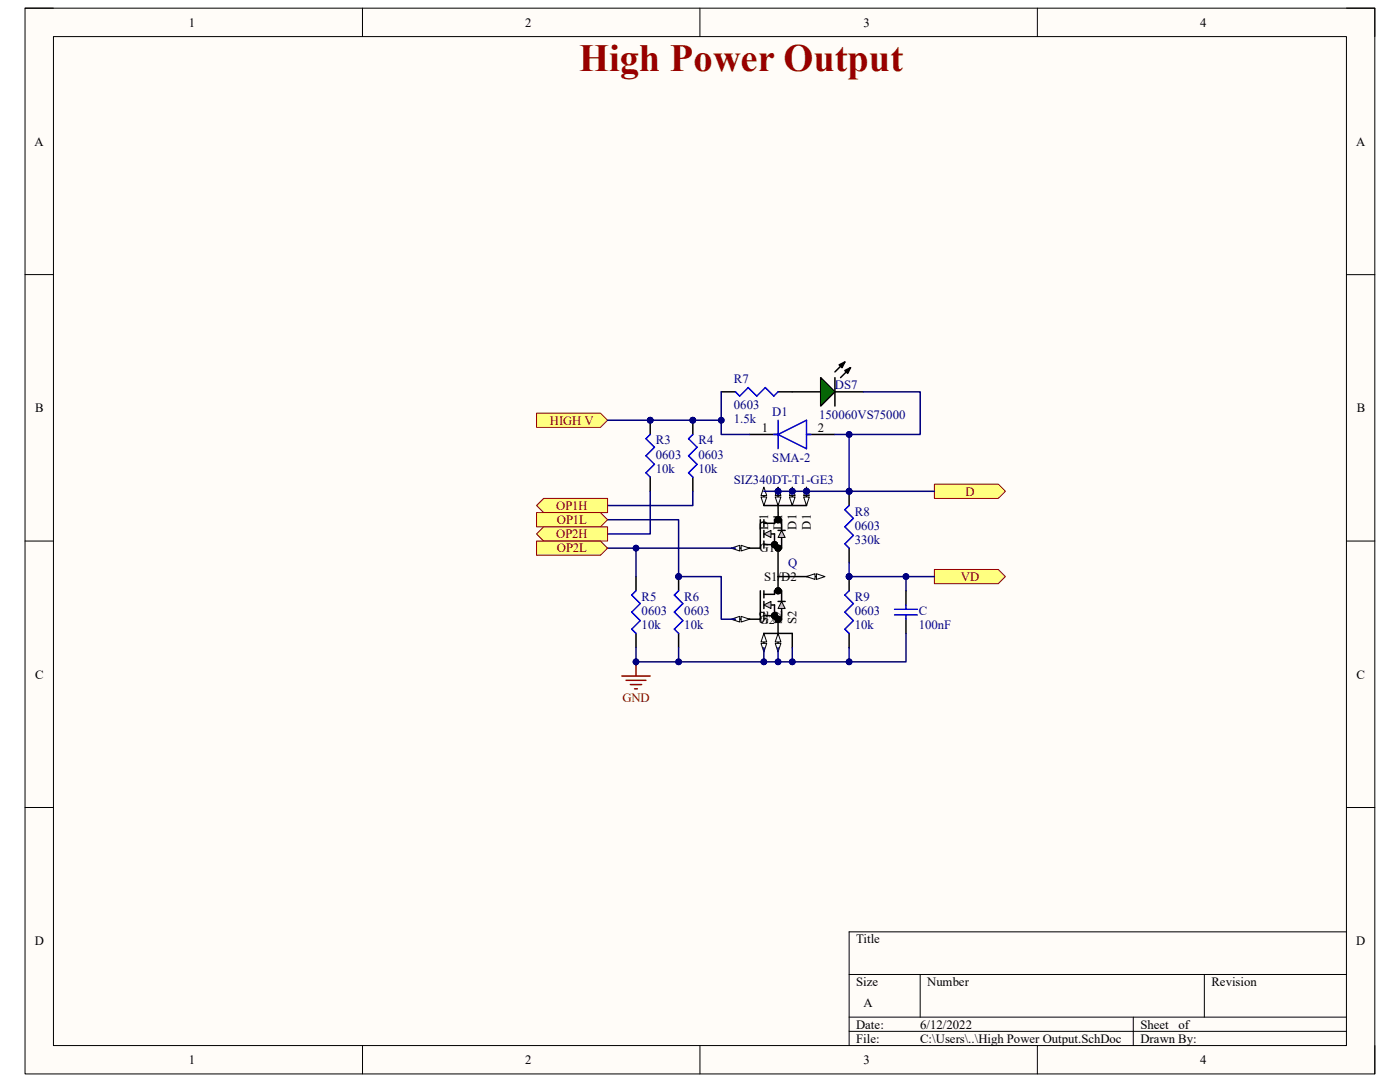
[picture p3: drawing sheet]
<svg xmlns="http://www.w3.org/2000/svg" width="279mm" height="216mm" viewBox="0 0 279 216" stroke-linecap="round" stroke-linejoin="round" font-family="sans-serif">
<path d="M5 1.6h269.4v212.7h-269.4z" fill-rule="evenodd" fill="#fffcf8"/>
<path d="M5 1.6h269.4v212.7h-269.4z" fill="none" stroke="#000" stroke-width=".2"/>
<path d="M10.7 7.3h258v201.3h-258z" fill-rule="evenodd" fill="#fffcf8"/>
<g fill="none" stroke="#000" stroke-width=".2">
<path d="M5 1.6h5.7M10.7 7.3h258v201.3h-258zM72.3 1.6v5.7M139.7 1.6v5.7M207 1.6v5.7M268.7 1.6h5.7v5.7M5 54.8h5.7M268.7 54.8h5.7M5 108h5.7M268.7 108h5.7M5 161.1h5.7M268.7 161.1h5.7"/>
<path d="M169.5 194.4h99.2M183.6 194.4v8.6M240.3 194.4v8.6M268.7 185.9h-99.2v22.7M72.3 208.6v5.7M139.7 208.6v5.7M169.5 203h99.2M169.5 205.8h99.2M207 208.6v5.7M226.2 203v5.6M274.4 208.6v5.7"/>
</g>
<circle cx="158.1" cy="98" r=".57" fill="#000080"/>
<circle cx="158.1" cy="98" r=".57" fill="none" stroke="#000080" stroke-width=".2"/>
<circle cx="155.3" cy="98" r=".57" fill="#000080"/>
<circle cx="155.3" cy="98" r=".57" fill="none" stroke="#000080" stroke-width=".2"/>
<circle cx="161" cy="98" r=".57" fill="#000080"/>
<circle cx="161" cy="98" r=".57" fill="none" stroke="#000080" stroke-width=".2"/>
<path d="M161 115.1h2.8" fill="none" stroke="#000" stroke-width=".3"/>
<path d="M161 115.1l1.7-.6v1.1z" fill="#f8fcff"/>
<path d="M161 115.1l1.7-.6v1.1z" fill="none" stroke="#000" stroke-width=".2"/>
<path d="M162.9 114.5l1.7 .6-1.7 .5z" fill="#f8fcff"/>
<path d="M162.9 114.5l1.7 .6-1.7 .5z" fill="none" stroke="#000" stroke-width=".2"/>
<path d="M155.3 126.4v2.8" fill="none" stroke="#000" stroke-width=".3"/>
<path d="M155.3 126.4l.6 1.7h-1.2z" fill="#f8fcff"/>
<path d="M155.3 126.4l.6 1.7h-1.2z" fill="none" stroke="#000" stroke-width=".2"/>
<path d="M154.7 128.4h1.2l-.6 1.7z" fill="#f8fcff"/>
<path d="M154.7 128.4h1.2l-.6 1.7z" fill="none" stroke="#000" stroke-width=".2"/>
<path d="M158.1 98v2.9" fill="none" stroke="#000" stroke-width=".3"/>
<path d="M157.5 99.2h1.2l-.6 1.7z" fill="#f8fcff"/>
<path d="M157.5 99.2h1.2l-.6 1.7z" fill="none" stroke="#000" stroke-width=".2"/>
<path d="M158.1 97.2l.6 1.7h-1.2z" fill="#f8fcff"/>
<path d="M158.1 97.2l.6 1.7h-1.2z" fill="none" stroke="#000" stroke-width=".2"/>
<circle cx="158.1" cy="98" r=".57" fill="#000080"/>
<circle cx="158.1" cy="98" r=".57" fill="none" stroke="#000080" stroke-width=".2"/>
<path d="M146.8 123.6h2.8" fill="none" stroke="#000" stroke-width=".3"/>
<path d="M147.9 123l1.7 .6-1.7 .5z" fill="#f8fcff"/>
<path d="M147.9 123l1.7 .6-1.7 .5z" fill="none" stroke="#000" stroke-width=".2"/>
<path d="M145.9 123.6l1.7-.6v1.1z" fill="#f8fcff"/>
<path d="M145.9 123.6l1.7-.6v1.1z" fill="none" stroke="#000" stroke-width=".2"/>
<path d="M146.8 109.4h2.8" fill="none" stroke="#000" stroke-width=".3"/>
<path d="M147.9 108.8l1.7 .6-1.7 .5z" fill="#f8fcff"/>
<path d="M147.9 108.8l1.7 .6-1.7 .5z" fill="none" stroke="#000" stroke-width=".2"/>
<path d="M145.9 109.4l1.7-.6v1.1z" fill="#f8fcff"/>
<path d="M145.9 109.4l1.7-.6v1.1z" fill="none" stroke="#000" stroke-width=".2"/>
<path d="M155.3 98v2.9" fill="none" stroke="#000" stroke-width=".3"/>
<path d="M154.7 99.2h1.2l-.6 1.7z" fill="#f8fcff"/>
<path d="M154.7 99.2h1.2l-.6 1.7z" fill="none" stroke="#000" stroke-width=".2"/>
<path d="M155.3 97.2l.6 1.7h-1.2z" fill="#f8fcff"/>
<path d="M155.3 97.2l.6 1.7h-1.2z" fill="none" stroke="#000" stroke-width=".2"/>
<circle cx="155.3" cy="98" r=".57" fill="#000080"/>
<circle cx="155.3" cy="98" r=".57" fill="none" stroke="#000080" stroke-width=".2"/>
<path d="M152.4 98v2.9" fill="none" stroke="#000" stroke-width=".3"/>
<path d="M151.9 99.2h1.1l-.6 1.7z" fill="#f8fcff"/>
<path d="M151.9 99.2h1.1l-.6 1.7z" fill="none" stroke="#000" stroke-width=".2"/>
<path d="M152.4 97.2l.6 1.7h-1.1z" fill="#f8fcff"/>
<path d="M152.4 97.2l.6 1.7h-1.1z" fill="none" stroke="#000" stroke-width=".2"/>
<path d="M152.4 126.4v2.8M158.1 126.4v2.8" fill="none" stroke="#000" stroke-width=".3"/>
<path d="M152.4 126.4l.6 1.7h-1.1z" fill="#f8fcff"/>
<path d="M152.4 126.4l.6 1.7h-1.1z" fill="none" stroke="#000" stroke-width=".2"/>
<path d="M151.9 128.4h1.1l-.6 1.7z" fill="#f8fcff"/>
<path d="M151.9 128.4h1.1l-.6 1.7z" fill="none" stroke="#000" stroke-width=".2"/>
<path d="M161 98v2.9" fill="none" stroke="#000" stroke-width=".3"/>
<path d="M160.4 99.2h1.1l-.5 1.7z" fill="#f8fcff"/>
<path d="M160.4 99.2h1.1l-.5 1.7z" fill="none" stroke="#000" stroke-width=".2"/>
<path d="M161 97.2l.5 1.7h-1.1z" fill="#f8fcff"/>
<path d="M161 97.2l.5 1.7h-1.1z" fill="none" stroke="#000" stroke-width=".2"/>
<circle cx="161" cy="98" r=".57" fill="#000080"/>
<circle cx="161" cy="98" r=".57" fill="none" stroke="#000080" stroke-width=".2"/>
<g fill="none" stroke="#000" stroke-width=".3">
<path d="M151.7 117.9v5.7h-2.1M151.7 103.7v5.7h-2.1M152.4 103.7v1.4M152.4 105.8v1.5M152.4 108v1.4M152.4 117.9v1.4M152.4 104.4h2.2v-.7h1.4v2.1M152.4 118.6h2.2v-.7h1.4v2.1M152.4 108.7h2.2M152.4 100.9h8.6M153.9 106.5h.7v2.9h1.4v-2.1M155.3 109.4v8.5"/>
<path d="M155.3 105.8h1.4M155.3 100.9v2.8M155.3 115.1h5.7M152.4 120v1.4M152.4 122.1v1.5M152.4 122.8h2.2M152.4 126.4h5.7M153.9 120.7h.7v2.9h1.4v-2.2M155.3 120h1.4M155.3 123.6v2.8"/>
</g>
<path d="M154.5 108.7h.1M154.6 108.7h.1M155.3 117.9h.1M155.3 103.7h.1M155.3 109.4h.1M154.5 122.8h.1M154.6 122.8h.1M155.3 123.6h.1" fill="none" stroke="#000" stroke-width="1.4"/>
<path d="M152.4 120.7l1.5-.7v1.4z" fill="#c0c0c0"/>
<path d="M152.4 120.7l1.5-.7v1.4z" fill="none" stroke="#000" stroke-width=".2"/>
<path d="M156 120l.7 1.4h-1.4z" fill="#c0c0c0"/>
<path d="M156 120l.7 1.4h-1.4z" fill="none" stroke="#000" stroke-width=".2"/>
<path d="M152.4 106.5l1.5-.7v1.5z" fill="#c0c0c0"/>
<path d="M152.4 106.5l1.5-.7v1.5z" fill="none" stroke="#000" stroke-width=".2"/>
<path d="M156 105.8l.7 1.5h-1.4z" fill="#c0c0c0"/>
<path d="M156 105.8l.7 1.5h-1.4z" fill="none" stroke="#000" stroke-width=".2"/>
<circle cx="169.5" cy="98" r=".57" fill="#000080"/>
<circle cx="169.5" cy="98" r=".57" fill="none" stroke="#000080" stroke-width=".2"/>
<path d="M169.5 98v2.9M169.5 109.4v2.8" fill="none" stroke="#000" stroke-width=".3"/>
<circle cx="169.5" cy="98" r=".57" fill="#000080"/>
<circle cx="169.5" cy="98" r=".57" fill="none" stroke="#000080" stroke-width=".2"/>
<path d="M169.5 100.9l-.9 .8 1.7 1.7-1.7 1.7 1.7 1.7-1.7 1.7 .9 .9" fill="none" stroke="#00f" stroke-width=".3"/>
<circle cx="169.5" cy="115" r=".57" fill="#000080"/>
<circle cx="169.5" cy="115" r=".57" fill="none" stroke="#000080" stroke-width=".2"/>
<path d="M169.5 115.1v2.8M169.5 126.4v2.8" fill="none" stroke="#000" stroke-width=".3"/>
<circle cx="169.5" cy="115" r=".57" fill="#000080"/>
<circle cx="169.5" cy="115" r=".57" fill="none" stroke="#000080" stroke-width=".2"/>
<path d="M169.5 117.9l-.9 .8 1.7 1.7-1.7 1.7 1.7 1.7-1.7 1.7 .9 .9M178.5 121.6h4.6M178.5 122.7h4.6M180.8 120.7v.9M180.8 122.7v.9" fill="none" stroke="#00f" stroke-width=".3"/>
<path d="M180.8 117.9v2.8M180.8 123.6v2.8" fill="none" stroke="#000" stroke-width=".3"/>
<path d="M124.1 134.9h5.7M124.9 135.7h4M125.8 136.6h2.3M126.6 137.5h.6M126.9 132.1v2.8" fill="none" stroke="#800000" stroke-width=".3"/>
<circle cx="126.9" cy="132.1" r=".57" fill="#000080"/>
<circle cx="126.9" cy="132.1" r=".57" fill="none" stroke="#000080" stroke-width=".2"/>
<path d="M126.9 115.1v2.8M126.9 126.4v2.8" fill="none" stroke="#000" stroke-width=".3"/>
<path d="M126.9 117.9l-.8 .8 1.7 1.7-1.7 1.7 1.7 1.7-1.7 1.7 .8 .9" fill="none" stroke="#00f" stroke-width=".3"/>
<circle cx="135.4" cy="115" r=".57" fill="#000080"/>
<circle cx="135.4" cy="115" r=".57" fill="none" stroke="#000080" stroke-width=".2"/>
<path d="M135.4 115.1v2.8M135.4 126.4v2.8" fill="none" stroke="#000" stroke-width=".3"/>
<circle cx="135.4" cy="115" r=".57" fill="#000080"/>
<circle cx="135.4" cy="115" r=".57" fill="none" stroke="#000080" stroke-width=".2"/>
<path d="M135.4 117.9l-.8 .8 1.7 1.7-1.7 1.7 1.7 1.7-1.7 1.7 .8 .9" fill="none" stroke="#00f" stroke-width=".3"/>
<circle cx="129.8" cy="83.9" r=".57" fill="#000080"/>
<circle cx="129.8" cy="83.9" r=".57" fill="none" stroke="#000080" stroke-width=".2"/>
<path d="M129.8 83.9v2.8M129.8 95.2v2.8" fill="none" stroke="#000" stroke-width=".3"/>
<circle cx="129.8" cy="83.9" r=".57" fill="#000080"/>
<circle cx="129.8" cy="83.9" r=".57" fill="none" stroke="#000080" stroke-width=".2"/>
<path d="M129.8 86.7l-.9 .8 1.7 1.7-1.7 1.7 1.7 1.7-1.7 1.8 .9 .8" fill="none" stroke="#00f" stroke-width=".3"/>
<circle cx="138.3" cy="83.9" r=".57" fill="#000080"/>
<circle cx="138.3" cy="83.9" r=".57" fill="none" stroke="#000080" stroke-width=".2"/>
<path d="M138.3 83.9v2.8M138.3 95.2v2.8" fill="none" stroke="#000" stroke-width=".3"/>
<circle cx="138.3" cy="83.9" r=".57" fill="#000080"/>
<circle cx="138.3" cy="83.9" r=".57" fill="none" stroke="#000080" stroke-width=".2"/>
<path d="M138.3 86.7l-.9 .8 1.7 1.7-1.7 1.7 1.7 1.7-1.7 1.8 .9 .8M154.4 86.7h.9M155.3 86.7l5.7-2.8v5.6zM155.3 83.9v5.6M161 86.7h.8" fill="none" stroke="#00f" stroke-width=".3"/>
<path d="M158.1 78.2h5.7M166.6 78.2h5.7M149.6 86.7h5.7M161 86.7h5.6" fill="none" stroke="#000" stroke-width=".3"/>
<path d="M163.8 75.4l2.8 2.8-2.8 2.8z" fill="#00bf00"/>
<path d="M143.9 78.2h2.9M155.3 78.2h2.8M163.8 75.4l2.8 2.8-2.8 2.8zM166.6 75.4v5.6M167.5 72.8l1.1-.6-.6 1.2zM168.6 73.9l1.1-.5-.5 1.1zM168.6 72.2l-2 2M169.7 73.4l-1.9 2" fill="none" stroke="#000" stroke-width=".3"/>
<path d="M167.5 72.8l1.1-.6-.6 1.2zM168.6 73.9l1.1-.5-.5 1.1z" fill="#000"/>
<path d="M146.8 78.2l.8 .8 1.7-1.7 1.7 1.7 1.7-1.7 1.7 1.7 .9-.8" fill="none" stroke="#00f" stroke-width=".3"/>
<path d="M107.1 82.4h12.7l1.5 1.5-1.5 1.4h-12.7z" fill-rule="evenodd" fill="#ffff80"/>
<path d="M107.1 82.4h12.7l1.5 1.5-1.5 1.4h-12.7z" fill="none" stroke="#800000" stroke-width=".2"/>
<path d="M186.5 113.6h12.7l1.4 1.5-1.4 1.4h-12.7z" fill-rule="evenodd" fill="#ffff80"/>
<path d="M186.5 113.6h12.7l1.4 1.5-1.4 1.4h-12.7z" fill="none" stroke="#800000" stroke-width=".2"/>
<path d="M186.5 96.6h12.7l1.4 1.4-1.4 1.5h-12.7z" fill-rule="evenodd" fill="#ffff80"/>
<path d="M186.5 96.6h12.7l1.4 1.4-1.4 1.5h-12.7z" fill="none" stroke="#800000" stroke-width=".2"/>
<path d="M169.5 112.2v2.9" fill="none" stroke="#000080" stroke-width=".3"/>
<circle cx="169.5" cy="115" r=".57" fill="#000080"/>
<circle cx="169.5" cy="115" r=".57" fill="none" stroke="#000080" stroke-width=".2"/>
<path d="M152.4 98h2.9" fill="none" stroke="#000080" stroke-width=".3"/>
<circle cx="155.3" cy="98" r=".57" fill="#000080"/>
<circle cx="155.3" cy="98" r=".57" fill="none" stroke="#000080" stroke-width=".2"/>
<path d="M155.3 98h5.7" fill="none" stroke="#000080" stroke-width=".3"/>
<circle cx="155.3" cy="98" r=".57" fill="#000080"/>
<circle cx="155.3" cy="98" r=".57" fill="none" stroke="#000080" stroke-width=".2"/>
<circle cx="158.1" cy="98" r=".57" fill="#000080"/>
<circle cx="158.1" cy="98" r=".57" fill="none" stroke="#000080" stroke-width=".2"/>
<circle cx="161" cy="98" r=".57" fill="#000080"/>
<circle cx="161" cy="98" r=".57" fill="none" stroke="#000080" stroke-width=".2"/>
<path d="M166.6 86.7h2.9v11.3" fill="none" stroke="#000080" stroke-width=".3"/>
<circle cx="169.5" cy="98" r=".57" fill="#000080"/>
<circle cx="169.5" cy="98" r=".57" fill="none" stroke="#000080" stroke-width=".2"/>
<circle cx="169.5" cy="86.7" r=".57" fill="#000080"/>
<circle cx="169.5" cy="86.7" r=".57" fill="none" stroke="#000080" stroke-width=".2"/>
<path d="M180.8 115.1v2.8" fill="none" stroke="#000080" stroke-width=".3"/>
<circle cx="180.8" cy="115" r=".57" fill="#000080"/>
<circle cx="180.8" cy="115" r=".57" fill="none" stroke="#000080" stroke-width=".2"/>
<path d="M121.3 83.9h22.6v2.8h5.7" fill="none" stroke="#000080" stroke-width=".3"/>
<circle cx="129.8" cy="83.9" r=".57" fill="#000080"/>
<circle cx="129.8" cy="83.9" r=".57" fill="none" stroke="#000080" stroke-width=".2"/>
<circle cx="138.3" cy="83.9" r=".57" fill="#000080"/>
<circle cx="138.3" cy="83.9" r=".57" fill="none" stroke="#000080" stroke-width=".2"/>
<circle cx="143.9" cy="83.9" r=".57" fill="#000080"/>
<circle cx="143.9" cy="83.9" r=".57" fill="none" stroke="#000080" stroke-width=".2"/>
<path d="M143.9 78.2v5.7" fill="none" stroke="#000080" stroke-width=".3"/>
<circle cx="143.9" cy="83.9" r=".57" fill="#000080"/>
<circle cx="143.9" cy="83.9" r=".57" fill="none" stroke="#000080" stroke-width=".2"/>
<path d="M172.3 78.2h11.3v8.5h-14.1" fill="none" stroke="#000080" stroke-width=".3"/>
<circle cx="169.5" cy="86.7" r=".57" fill="#000080"/>
<circle cx="169.5" cy="86.7" r=".57" fill="none" stroke="#000080" stroke-width=".2"/>
<path d="M161 98h25.5" fill="none" stroke="#000080" stroke-width=".3"/>
<circle cx="169.5" cy="98" r=".57" fill="#000080"/>
<circle cx="169.5" cy="98" r=".57" fill="none" stroke="#000080" stroke-width=".2"/>
<circle cx="161" cy="98" r=".57" fill="#000080"/>
<circle cx="161" cy="98" r=".57" fill="none" stroke="#000080" stroke-width=".2"/>
<path d="M169.5 115.1h17" fill="none" stroke="#000080" stroke-width=".3"/>
<circle cx="169.5" cy="115" r=".57" fill="#000080"/>
<circle cx="169.5" cy="115" r=".57" fill="none" stroke="#000080" stroke-width=".2"/>
<circle cx="180.8" cy="115" r=".57" fill="#000080"/>
<circle cx="180.8" cy="115" r=".57" fill="none" stroke="#000080" stroke-width=".2"/>
<path d="M135.4 129.2v2.9" fill="none" stroke="#000080" stroke-width=".3"/>
<circle cx="135.4" cy="132.1" r=".57" fill="#000080"/>
<circle cx="135.4" cy="132.1" r=".57" fill="none" stroke="#000080" stroke-width=".2"/>
<path d="M152.4 129.2v2.9" fill="none" stroke="#000080" stroke-width=".3"/>
<circle cx="152.4" cy="132.1" r=".57" fill="#000080"/>
<circle cx="152.4" cy="132.1" r=".57" fill="none" stroke="#000080" stroke-width=".2"/>
<path d="M155.3 129.2v2.9" fill="none" stroke="#000080" stroke-width=".3"/>
<circle cx="155.3" cy="132.1" r=".57" fill="#000080"/>
<circle cx="155.3" cy="132.1" r=".57" fill="none" stroke="#000080" stroke-width=".2"/>
<path d="M158.1 129.2v2.9" fill="none" stroke="#000080" stroke-width=".3"/>
<circle cx="158.1" cy="132.1" r=".57" fill="#000080"/>
<circle cx="158.1" cy="132.1" r=".57" fill="none" stroke="#000080" stroke-width=".2"/>
<path d="M169.5 129.2v2.9" fill="none" stroke="#000080" stroke-width=".3"/>
<circle cx="169.5" cy="132.1" r=".57" fill="#000080"/>
<circle cx="169.5" cy="132.1" r=".57" fill="none" stroke="#000080" stroke-width=".2"/>
<path d="M138.3 98v2.9h-17M121.3 103.7h14.1v11.4h8.5v8.5h2.9" fill="none" stroke="#000080" stroke-width=".3"/>
<circle cx="135.4" cy="115" r=".57" fill="#000080"/>
<circle cx="135.4" cy="115" r=".57" fill="none" stroke="#000080" stroke-width=".2"/>
<path d="M129.8 98v8.5h-8.5M146.8 109.4h-19.9v5.7" fill="none" stroke="#000080" stroke-width=".3"/>
<circle cx="126.9" cy="109.4" r=".57" fill="#000080"/>
<circle cx="126.9" cy="109.4" r=".57" fill="none" stroke="#000080" stroke-width=".2"/>
<path d="M121.3 109.4h5.6" fill="none" stroke="#000080" stroke-width=".3"/>
<circle cx="126.9" cy="109.4" r=".57" fill="#000080"/>
<circle cx="126.9" cy="109.4" r=".57" fill="none" stroke="#000080" stroke-width=".2"/>
<path d="M107.1 100.9l1.4-1.4h12.8v2.8h-12.8z" fill-rule="evenodd" fill="#ffff80"/>
<path d="M107.1 100.9l1.4-1.4h12.8v2.8h-12.8z" fill="none" stroke="#800000" stroke-width=".2"/>
<path d="M107.1 102.3h12.7l1.5 1.4-1.5 1.4h-12.7z" fill-rule="evenodd" fill="#ffff80"/>
<path d="M107.1 102.3h12.7l1.5 1.4-1.5 1.4h-12.7z" fill="none" stroke="#800000" stroke-width=".2"/>
<path d="M107.1 106.5l1.4-1.4h12.8v2.9h-12.8z" fill-rule="evenodd" fill="#ffff80"/>
<path d="M107.1 106.5l1.4-1.4h12.8v2.9h-12.8z" fill="none" stroke="#800000" stroke-width=".2"/>
<path d="M107.1 108h12.7l1.5 1.4-1.5 1.4h-12.7z" fill-rule="evenodd" fill="#ffff80"/>
<path d="M107.1 108h12.7l1.5 1.4-1.5 1.4h-12.7z" fill="none" stroke="#800000" stroke-width=".2"/>
<path d="M180.8 126.4v5.7h-53.9v-2.9" fill="none" stroke="#000080" stroke-width=".3"/>
<circle cx="169.5" cy="132.1" r=".57" fill="#000080"/>
<circle cx="169.5" cy="132.1" r=".57" fill="none" stroke="#000080" stroke-width=".2"/>
<circle cx="158.1" cy="132.1" r=".57" fill="#000080"/>
<circle cx="158.1" cy="132.1" r=".57" fill="none" stroke="#000080" stroke-width=".2"/>
<circle cx="155.3" cy="132.1" r=".57" fill="#000080"/>
<circle cx="155.3" cy="132.1" r=".57" fill="none" stroke="#000080" stroke-width=".2"/>
<circle cx="152.4" cy="132.1" r=".57" fill="#000080"/>
<circle cx="152.4" cy="132.1" r=".57" fill="none" stroke="#000080" stroke-width=".2"/>
<circle cx="135.4" cy="132.1" r=".57" fill="#000080"/>
<circle cx="135.4" cy="132.1" r=".57" fill="none" stroke="#000080" stroke-width=".2"/>
<circle cx="126.9" cy="132.1" r=".57" fill="#000080"/>
<circle cx="126.9" cy="132.1" r=".57" fill="none" stroke="#000080" stroke-width=".2"/>
<text font-size="7.7" fill="#980000" x="115.6" y="14.1">High Power Output</text>
<g font-size="2.5">
<text x="37.7" y="5.3">1</text>
<text x="104.8" y="5.3">2</text>
<text x="172.3" y="5.3">3</text>
<text x="239.5" y="5.3">4</text>
<text x="6.9" y="29.1">A</text>
<text x="270.6" y="29.1">A</text>
<text x="7" y="82.3">B</text>
<text x="270.8" y="82.3">B</text>
<text x="152.1" y="86.1">1</text>
<text x="163.2" y="86.1">2</text>
<text x="153.3" y="105.7" transform="rotate(-90 153.3 105.7)">D1</text>
<text x="156.1" y="105.7" transform="rotate(-90 156.1 105.7)">D1</text>
<text x="159" y="105.7" transform="rotate(-90 159 105.7)">D1</text>
<text x="161.8" y="105.7" transform="rotate(-90 161.8 105.7)">D1</text>
<text x="151.6" y="110.2">G1</text>
<text x="152.5" y="115.9">S1/D2</text>
<text x="151.6" y="124.4">G2</text>
<text x="153.3" y="124.4" transform="rotate(-90 153.3 124.4)">S2</text>
<text x="156.1" y="124.4" transform="rotate(-90 156.1 124.4)">S2</text>
<text x="159" y="124.4" transform="rotate(-90 159 124.4)">S2</text>
<text x="7" y="135.4">C</text>
<text x="270.7" y="135.4">C</text>
<text x="6.9" y="188.6">D</text>
<text x="170.9" y="188.2">Title</text>
<text x="270.7" y="188.6">D</text>
<text x="170.9" y="196.7">Size</text>
<text x="185" y="196.7">Number</text>
<text x="241.8" y="196.7">Revision</text>
<text x="172.3" y="201">A</text>
<text x="170.9" y="205.2">Date:</text>
<text x="170.9" y="208.1">File:</text>
<text x="183.6" y="205.2">6/12/2022</text>
<text x="183.7" y="208.1">C:\Users\..\High Power Output.SchDoc</text>
<text x="227.6" y="205.2">Sheet</text>
<text x="227.6" y="208.1">Drawn By:</text>
<text x="235.2" y="205.2">of</text>
<text x="37.7" y="212.3">1</text>
<text x="104.8" y="212.3">2</text>
<text x="172.3" y="212.3">3</text>
<text x="239.5" y="212.3">4</text>
</g>
<g font-size="2.5" fill="#000080">
<text x="146.5" y="76.5">R7</text>
<text x="166.6" y="77.6">DS7</text>
<text x="146.5" y="81.6">0603</text>
<text x="154.1" y="83">D1</text>
<text x="163.5" y="83.6">150060VS75000</text>
<text x="130.9" y="88.7">R3</text>
<text x="139.4" y="88.7">R4</text>
<text x="146.5" y="84.5">1.5k</text>
<text x="130.9" y="94.4">10k</text>
<text x="130.9" y="91.5">0603</text>
<text x="139.4" y="94.4">10k</text>
<text x="139.4" y="91.5">0603</text>
<text x="154.1" y="92.1">SMA-2</text>
<text x="146.5" y="96.6">SIZ340DT-T1-GE3</text>
<text x="170.6" y="102.9">R8</text>
<text x="170.6" y="105.7">0603</text>
<text x="157.3" y="113.1">Q</text>
<text x="170.6" y="108.5">330k</text>
<text x="128.1" y="119.9">R5</text>
<text x="136.6" y="119.9">R6</text>
<text x="170.6" y="119.9">R9</text>
<text x="128.1" y="125.6">10k</text>
<text x="128.1" y="122.7">0603</text>
<text x="136.6" y="125.6">10k</text>
<text x="136.6" y="122.7">0603</text>
<text x="170.6" y="125.6">10k</text>
<text x="170.6" y="122.7">0603</text>
<text x="183.3" y="122.7">C</text>
<text x="183.3" y="125.6">100nF</text>
</g>
<g font-size="2.5" fill="#800000">
<text x="109.7" y="84.7">HIGH V</text>
<text x="111" y="101.7">OP1H</text>
<text x="192.7" y="98.9">D</text>
<text x="111" y="107.4">OP2H</text>
<text x="111.1" y="104.6">OP1L</text>
<text x="111.1" y="110.2">OP2L</text>
<text x="191.8" y="115.9">VD</text>
<text x="124.2" y="140">GND</text>
</g>
</svg>
